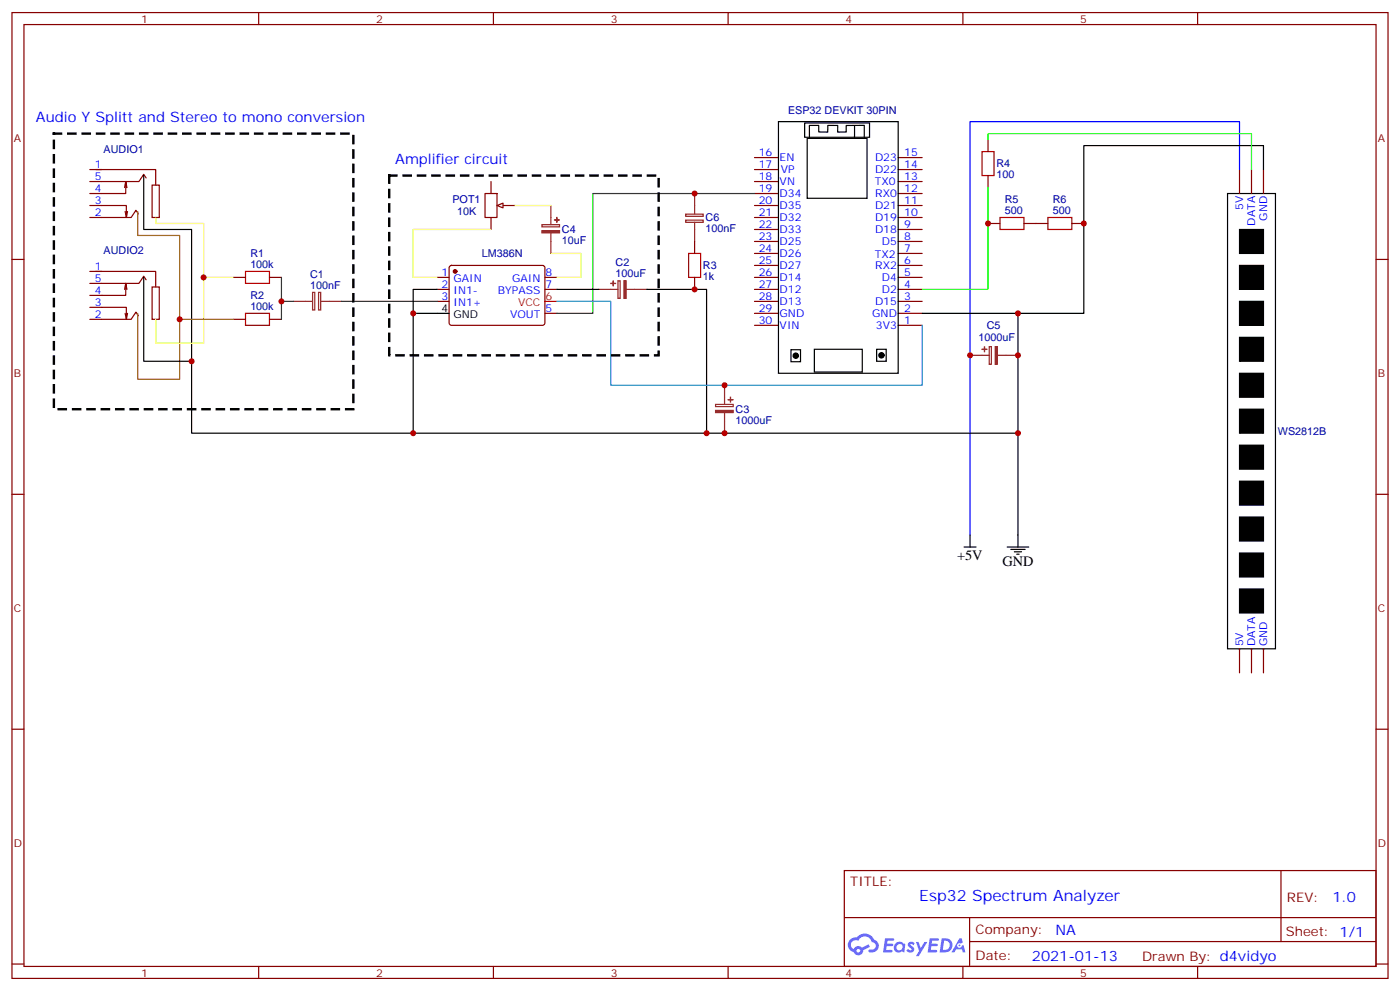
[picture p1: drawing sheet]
<svg xmlns="http://www.w3.org/2000/svg" width="412mm" height="292mm" viewBox="0 0 412 292" stroke-linecap="round" stroke-linejoin="round" font-family="sans-serif">
<g fill="none" stroke="#870000" stroke-width=".35">
<path d="M3.5 3.7h405.4v284.3h-405.4zM7.1 7.2h398.2v277.3h-398.2zM76.2 3.7v3.5M145.3 3.7v3.5M214.5 3.7v3.5M283.6 3.7v3.5M352.8 3.7v3.5M3.5 76.4h3.6M405.3 76.4h3.6M3.5 145.5h3.6M405.3 145.5h3.6M3.5 214.7h3.6"/>
<path d="M405.3 214.7h3.6M248.7 256.3h156.6v28.2h-156.6zM377.3 256.3v20.9M248.7 270.1h156.5M285.6 277.2h119.6M285.6 270.1v14.2M3.5 283.8h3.6M76.2 284.5v3.5M145.3 284.5v3.5M214.5 284.5v3.5M283.6 284.5v3.5M352.8 284.5v3.5"/>
<path d="M405.3 283.8h3.6"/>
</g>
<g fill="#5487ff">
<path d="M267.7 277.5a1.22 1.22 0 0 1 1.7 .2l-.4 .6a.47 .47 0 0 0-.3-.4 .47 .47 0 0 0-.5 .2l.1 .2a1.14 1.14 0 0 1 .8 1.8 1.14 1.14 0 0 1-1.9 0l-.2-.2 .5-.6 .7 .5a.29 .29 0 0 0 .3-.3 .29 .29 0 0 0-.2-.3 1.04 1.04 0 0 1-.6-1.7z"/>
<path d="M260.7 276.2h2.4l.3 .2-.2 .5-1.8 .1-.1 .8h1.5l.3 .4-.3 .4h-1.6l-.2 1.1h1.7l.2 .3-.2 .3-2.6 .1z"/>
<path d="M273.8 276.2h2.4l.3 .2-.1 .5-1.8 .1-.2 .8h1.6l.3 .4-.4 .4-1.6-.1-.1 1.1 1.7 .1 .2 .3-.2 .3-2.6 .1z"/>
<path d="M282.6 276.2h.7l.3 1.3-.6 .3a.69 .69 0 0 0-1 .3 .69 .69 0 0 0 .4 .9 .69 .69 0 0 0 .9-.6l.5-.2 .6 2.2h-.8l-.2-.9h-1.8l-.5 .9h-.8z"/>
<path d="M269.8 277.3h.8l.6 1.8 1.1-1.8h.9l-2.6 4.2h-.8l.9-1.5z"/>
<path d="M277.4 276.2l-.6 4.2h1.3a2.11 2.11 0 0 0 2.5-2.1 2.11 2.11 0 0 0-2.5-2.1zM278.1 277a1.39 1.39 0 0 1 1.7 1.4 1.39 1.39 0 0 1-1.8 1.2h-.3z"/>
<path d="M263.7 277.8a1.54 1.54 0 0 0-.1 2.2 1.54 1.54 0 0 0 2.2 .1l.6 .3 .3-2.3-.2-.3h-.4a1.49 1.49 0 0 0-2.4 0zM264 278.8a.94 .94 0 0 1 1.8 0 .94 .94 0 0 1-1.8 0z"/>
<path d="M250.4 276.6a2.18 2.18 0 0 0 1.1 3.7 1.44 1.44 0 0 0 1.6 .9 1.44 1.44 0 0 0 1.2-1.4l2-1.1-.5-.7-1.9 1a1.47 1.47 0 0 0-2.4 .4 1.39 1.39 0 0 1-.7-1.9 1.39 1.39 0 0 1 2-.5 2.12 2.12 0 0 1 2.2-1.3 2.12 2.12 0 0 1 1.9 1.7 1.14 1.14 0 0 1 1.1 1.4 1.14 1.14 0 0 1-1.7 .7 .43 .43 0 0 0-.5 .4 .43 .43 0 0 0 .4 .5 1.98 1.98 0 0 0 2.5-1.2 1.98 1.98 0 0 0-1.2-2.6 3.1 3.1 0 0 0-5.3-.6l-.9 .1zM252.3 279.9a.55 .55 0 0 1 1.1 0 .55 .55 0 0 1-1.1 0z"/>
<circle cx="282.6" cy="278.3" r=".26"/>
</g>
<g fill="none" stroke="#870000" stroke-width=".35">
<path d="M26.5 49.9h3.5M28.2 49.9h17.7v4.6M37 53.4l-.3 1.8M37.4 55.2l-.4-1.8v3.6h-10.5M43 52.4l-.7-1.1-1.4 2.1h-14.4M44.8 54.5h2.1v9.5h-2.1zM142.9 57h3.5v7h-3.5zM144.6 53.4v3.6M222.2 49.9h7.1M222.2 46.4h7.1M222.2 53.4h7.1M222.2 57h7.1"/>
<path d="M264.6 49.9h7M264.6 46.4h7M264.6 53.4h7M264.6 57h7M365.1 49.9v7.1M368.7 49.9v7.1M372.2 49.9v7.1M26.5 60.5h10.7v3.5l.4-1.7M26.5 79.9h3.5M28.2 79.9h17.7v4.6M36.9 62.3l.3 1.7M40.7 63l-.7-1.1-1.4 2.1h-12.1"/>
<path d="M132.5 78.3l.5-.2 27.1 .1 .4 .6-.1 16.5-.6 .5-27.1-.1-.4-.6v-16.3zM144.6 64v3.6M148.2 60.5h3.5M222.2 78.1h7.1M222.2 74.6h7.1M222.2 71.1h7.1M222.2 60.5h7.1M222.2 64h7.1M222.2 67.6h7.1M264.6 78.1h7M264.6 74.6h7M264.6 71.1h7"/>
<path d="M264.6 60.5h7M264.6 64h7M264.6 67.6h7M26.5 90.5h10.7v3.5l.4-1.7M36.9 92.3l.3 1.7M37 83.4l-.3 1.8M37.4 85.2l-.4-1.8v3.6h-10.5M40.7 93l-.7-1.1-1.4 2.1h-12.1M43 82.4l-.7-1.1-1.4 2.1h-14.4M44.8 84.5h2.1v9.5h-2.1zM68.8 81.7h3.5M68.8 94h3.5"/>
<path d="M79.4 81.7h3.5M79.4 94h3.5M128.8 88.7h3.5M128.8 85.2h3.5M128.8 81.7h3.5M160.5 92.3h3.5M160.5 85.2h3.5M160.5 81.7h3.5M222.2 95.8h7.1M222.2 92.3h7.1M222.2 88.7h7.1M222.2 85.2h7.1"/>
<path d="M222.2 81.7h7.1M264.6 95.8h7M264.6 92.3h7M264.6 88.7h7M264.6 85.2h7M264.6 81.7h7M365.1 191v7.1M368.7 191v7.1M372.2 191v7.1"/>
</g>
<g fill="none" stroke="#000" stroke-width=".35">
<path d="M229.3 35.8h35.3v74.1h-35.3zM237 36.2h19.1v4.2h-19.1zM251.7 37v3.6M42.3 51.7v15.9h14.1v38.8h-14.1v-24.7M237.8 40.7h17.6v17.7h-17.6zM238.4 40.4v-3.5h2.8v2h2.6v-2h3l-.1 2h2.6v-2h5.3v3.5M361.6 57h14.1v134h-14.1zM372.2 49.9v-7h-52.9v49.4h-19.4v68.7M132.3 92.3h-10.6v35.2h86.4M164 85.2h12.4M190.5 85.2h17.6v42.3h91.8M233 103h2.8v3.5h-2.8z"/>
<path d="M239.9 102.8h14.1v6.7h-14.1zM258.2 102.8h2.9v3.6h-2.9zM296.7 161h6.3M297.7 161.7h4.3M298.8 162.5h2.1M299.5 163.2h.7"/>
</g>
<g fill="#000" stroke="#000" stroke-width=".35">
<path d="M365.1 78.1h7.1v7.1h-7.1zM365.1 67.6h7.1v7h-7.1zM365.1 99.3h7.1v7.1h-7.1zM365.1 88.7h7.1v7.1h-7.1zM365.1 109.9h7.1v7h-7.1zM365.1 131.1h7.1v7h-7.1zM365.1 120.5h7.1v7h-7.1zM365.1 152.2h7.1v7.1h-7.1zM365.1 141.6h7.1v7.1h-7.1zM365.1 173.4h7.1v7h-7.1zM365.1 162.8h7.1v7.1h-7.1z"/>
<circle cx="234.4" cy="104.7" r=".78"/>
<circle cx="259.6" cy="104.6" r=".78"/>
</g>
<path d="M365.1 49.9v-14.1h-79.3v121.7" fill="none" stroke="#00f" stroke-width=".35"/>
<path d="M86.4 88.7h5.7M92.1 86.1h.6v5.2h-.6zM93.8 86.1h.7v5.2h-.7zM94.5 88.7h6M176.4 85.2h5.6M182 82.7h.7v5.1h-.7zM184.5 85.2h6M285.8 104.6h5.6M291.4 102.1h.6v5.1h-.6zM293.9 104.6h6" fill="none" stroke="#8c2424" stroke-width=".35"/>
<g fill="#8c2424" stroke="#8c2424" stroke-width=".35">
<path d="M293.2 102.1h.6v5.1h-.6z"/>
<path d="M290 102.1v1.4z"/>
<path d="M289.3 102.8l1.4 .1z"/>
<path d="M183.8 82.7h.6v5.1h-.6z"/>
<path d="M180.6 82.7l.1 1.4z"/>
<path d="M179.9 83.4l1.4 .1z"/>
</g>
<path d="M40.6 62.3v7h12.3v42.4h-12.3v-19.4M52.9 94h15.9" fill="none" stroke="#960" stroke-width=".35"/>
<path d="M45.9 64v1.8h14.1v35.3h-14.1v-7.1" fill="none" stroke="#ff0" stroke-width=".35"/>
<path d="M72.3 79.9h7.1v3.5h-7.1zM72.3 92.3h7.1v3.5h-7.1z" fill="none" stroke="#a10000" stroke-width=".35"/>
<path d="M60 81.7h8.8" fill="none" stroke="#cf0" stroke-width=".35"/>
<path d="M222.2 57h-47.6v35.3h-10.6M82.9 81.7v12.3M82.9 88.7h3.5M100.5 88.7h28.3" fill="none" stroke="#008700" stroke-width=".35"/>
<circle cx="134.1" cy="79.9" r=".53" fill="#870000" stroke="#870000" stroke-width=".35"/>
<path d="M160.5 88.7h3.5" fill="none" stroke="#f00" stroke-width=".35"/>
<path d="M146.4 60.5l1.8-.7v1.4z" fill="#f0f0f0" stroke="#870000" stroke-width=".35"/>
<path d="M204.6 57v6M159.6 66.1h5.2v.7h-5.2zM162.3 60.5v5.6M162.3 68.6v6M202 63h5.2v.7h-5.2zM202 64.8h5.2v.6h-5.2zM204.6 65.4v5.7M210.8 119.1h5.2v.6h-5.2zM213.4 113.4v5.7M213.4 121.5v6" fill="none" stroke="#8c2424" stroke-width=".35"/>
<g fill="#8c2424" stroke="#8c2424" stroke-width=".35">
<path d="M159.6 67.9h5.2v.6h-5.2z"/>
<path d="M163.3 64.7l1.4 .1z"/>
<path d="M164 64v1.4z"/>
<path d="M210.8 120.8h5.2v.7h-5.2z"/>
<path d="M214.5 117.7h1.4z"/>
<path d="M215.2 116.9v1.5z"/>
</g>
<path d="M144.6 67.6h-22.9v14.1h7.1M151.7 60.5h10.6M162.3 74.6h8.8v7.1h-7.1" fill="none" stroke="#cf0" stroke-width=".35"/>
<path d="M128.8 85.2h-7.1v7.1M271.6 92.3h28.3M56.4 106.4v21.1h65.3M285.8 157.5v3.5M284 161h3.5" fill="none" stroke="#000" stroke-width=".35"/>
<path d="M164 88.7h15.9v24.7h91.7v-17.6" fill="none" stroke="#09f" stroke-width=".35"/>
<path d="M289.3 44.6h3.5v7.1h-3.5zM202.8 74.6h3.6v7.1h-3.6zM294.6 64h7v3.6h-7zM308.7 64h7v3.6h-7z" fill="none" stroke="#a10000" stroke-width=".35"/>
<path d="M291 41.1v3.5M291 51.7v3.5M204.6 71.1v3.5M291 65.8h3.6M301.6 65.8h7.1M315.7 65.8h3.6M204.6 81.7v3.5" fill="none" stroke="#870000" stroke-width=".35"/>
<path d="M291 55.2v30h-19.4M291 41.1v-1.8h77.7v10.6" fill="none" stroke="#0f0" stroke-width=".35"/>
<path d="M15.9 39.3h88.2v81.2h-88.2zM114.7 51.7h79.3v52.9h-79.3z" fill="none" stroke="#000" stroke-width=".71" stroke-dasharray="2.1 2.1"/>
<g fill="#c00">
<circle cx="60" cy="81.7" r=".88"/>
<circle cx="52.9" cy="94" r=".88"/>
<circle cx="82.9" cy="88.7" r=".88"/>
<circle cx="285.8" cy="104.6" r=".88"/>
<circle cx="121.7" cy="92.3" r=".88"/>
<circle cx="208.1" cy="127.5" r=".88"/>
<circle cx="291" cy="65.8" r=".88"/>
<circle cx="299.9" cy="127.5" r=".88"/>
<circle cx="299.9" cy="92.3" r=".88"/>
<circle cx="299.9" cy="104.6" r=".88"/>
<circle cx="213.4" cy="113.4" r=".88"/>
<circle cx="213.4" cy="127.5" r=".88"/>
<circle cx="319.3" cy="65.8" r=".88"/>
<circle cx="56.4" cy="106.4" r=".88"/>
<circle cx="121.7" cy="127.5" r=".88"/>
<circle cx="204.6" cy="57" r=".88"/>
<circle cx="204.6" cy="85.2" r=".88"/>
</g>
<text font-size="4.6" fill="#00f" x="270.8" y="265.3">Esp32 Spectrum Analyzer</text>
<g font-size="4.2" fill="#00f">
<text x="10.6" y="35.8">Audio Y Splitt and Stereo to mono conversion</text>
<text x="116.4" y="48.2">Amplifier circuit</text>
<text x="392.5" y="265.6">1.0</text>
<text x="310.9" y="275.1">NA</text>
<text x="304" y="282.9">2021-01-13</text>
</g>
<g font-size="4.2">
<text x="281.9" y="164.9">+5V</text>
<text x="295.3" y="166.7">GND</text>
</g>
<g font-size="3.9" fill="#800">
<text x="250.5" y="260.9">TITLE:</text>
<text x="379.1" y="265.6">REV:</text>
<text x="287.4" y="275.1">Company:</text>
<text x="378.7" y="275.7">Sheet: 1/1</text>
<text x="287.4" y="282.8">Date:</text>
<text x="336.4" y="282.8">Drawn By: d4vidyo</text>
</g>
<g font-size="3.2" fill="#800">
<text x="41.6" y="6.7">1</text>
<text x="110.8" y="6.7">2</text>
<text x="179.9" y="6.7">3</text>
<text x="249.1" y="6.7">4</text>
<text x="318.2" y="6.7">5</text>
<text x="4.1" y="41.8">A</text>
<text x="405.9" y="41.8">A</text>
<text x="4.1" y="110.9">B</text>
<text x="405.9" y="110.9">B</text>
<text x="4.1" y="180.1">C</text>
<text x="405.9" y="180.1">C</text>
<text x="4.1" y="249.2">D</text>
<text x="405.9" y="249.2">D</text>
<text x="41.6" y="287.5">1</text>
<text x="110.8" y="287.5">2</text>
<text x="179.9" y="287.5">3</text>
<text x="249.1" y="287.5">4</text>
<text x="318.2" y="287.5">5</text>
</g>
<g font-size="3.2" fill="#000080">
<text x="232.1" y="33.5">ESP32 DEVKIT 30PIN</text>
<text x="30.5" y="44.9">AUDIO1</text>
<text x="293.5" y="52.5">100</text>
<text x="293.5" y="49.3">R4</text>
<text x="133.3" y="59.9">POT1</text>
<text x="296" y="59.7">R5</text>
<text x="310.1" y="59.7">R6</text>
<text x="134.6" y="63.4">10K</text>
<text x="207.9" y="65.2">C6</text>
<text x="296" y="63">500</text>
<text x="310.1" y="63">500</text>
<text x="165.5" y="71.9">10uF</text>
<text x="165.5" y="68.7">C4</text>
<text x="207.9" y="68.4">100nF</text>
<text x="30.5" y="74.9">AUDIO2</text>
<text x="73.7" y="75.7">R1</text>
<text x="141.9" y="75.8">LM386N</text>
<text x="73.7" y="78.8">100k</text>
<text x="91.4" y="81.8">C1</text>
<text x="181.3" y="81.6">100uF</text>
<text x="181.3" y="78.4">C2</text>
<text x="207.1" y="82.5">1k</text>
<text x="207.1" y="79.3">R3</text>
<text x="73.7" y="88">R2</text>
<text x="91.4" y="85">100nF</text>
<text x="73.7" y="91.2">100k</text>
<text x="288.2" y="100.4">1000uF</text>
<text x="290.7" y="96.9">C5</text>
<text x="216.7" y="124.8">1000uF</text>
<text x="216.7" y="121.6">C3</text>
<text x="376.4" y="128.1">WS2812B</text>
</g>
<g font-size="3.2" fill="#00f">
<text x="223.5" y="46">16</text>
<text x="229.7" y="47.4">EN</text>
<text x="257.8" y="47.4">D23</text>
<text x="266.3" y="46">15</text>
<text x="28" y="49.6">1</text>
<text x="28" y="53.1">5</text>
<text x="223.5" y="49.6">17</text>
<text x="223.5" y="53.1">18</text>
<text x="230" y="51">VP</text>
<text x="257.8" y="51">D22</text>
<text x="266.3" y="49.6">14</text>
<text x="266.3" y="53.1">13</text>
<text x="28" y="56.6">4</text>
<text x="223.5" y="56.6">19</text>
<text x="229.7" y="54.5">VN</text>
<text x="229.7" y="58">D34</text>
<text x="257.7" y="54.5">TX0</text>
<text x="257.8" y="58">RX0</text>
<text x="266.3" y="56.6">12</text>
<text x="28" y="60.1">3</text>
<text x="28" y="63.7">2</text>
<text x="223.5" y="60.1">20</text>
<text x="223.5" y="63.7">21</text>
<text x="229.7" y="61.6">D35</text>
<text x="229.7" y="65.1">D32</text>
<text x="257.8" y="65.1">D19</text>
<text x="257.8" y="61.6">D21</text>
<text x="266.3" y="63.7">10</text>
<text x="266.3" y="60.1">11</text>
<text x="366.2" y="61.9" transform="rotate(-90 366.2 61.9)">5V</text>
<text x="373.2" y="65" transform="rotate(-90 373.2 65)">GND</text>
<text x="223.5" y="67.2">22</text>
<text x="223.5" y="70.7">23</text>
<text x="229.7" y="68.6">D33</text>
<text x="257.8" y="68.6">D18</text>
<text x="266.3" y="70.7">8</text>
<text x="266.3" y="67.2">9</text>
<text x="369.7" y="66.4" transform="rotate(-90 369.7 66.4)">DATA</text>
<text x="223.5" y="74.3">24</text>
<text x="223.5" y="77.8">25</text>
<text x="229.7" y="72.1">D25</text>
<text x="229.7" y="75.7">D26</text>
<text x="257.7" y="76">TX2</text>
<text x="259.8" y="72.1">D5</text>
<text x="266.3" y="77.8">6</text>
<text x="266.3" y="74.3">7</text>
<text x="28" y="79.6">1</text>
<text x="28" y="83.1">5</text>
<text x="130.1" y="81.3">1</text>
<text x="133.6" y="83.1">GAIN</text>
<text x="150.9" y="83.1">GAIN</text>
<text x="160.7" y="81.3">8</text>
<text x="223.5" y="81.3">26</text>
<text x="229.7" y="79.2">D27</text>
<text x="229.7" y="82.7">D14</text>
<text x="257.8" y="79.2">RX2</text>
<text x="259.8" y="82.7">D4</text>
<text x="266.3" y="81.3">5</text>
<text x="28" y="86.6">4</text>
<text x="130.1" y="84.8">2</text>
<text x="130.1" y="88.4">3</text>
<text x="133.6" y="86.6">IN1-</text>
<text x="146.7" y="86.6">BYPASS</text>
<text x="160.7" y="84.8">7</text>
<text x="223.5" y="84.8">27</text>
<text x="223.5" y="88.4">28</text>
<text x="229.7" y="86.3">D12</text>
<text x="229.7" y="89.8">D13</text>
<text x="257.8" y="89.8">D15</text>
<text x="259.8" y="86.3">D2</text>
<text x="266.3" y="88.4">3</text>
<text x="266.3" y="84.8">4</text>
<text x="28" y="90.1">3</text>
<text x="28" y="93.7">2</text>
<text x="133.6" y="90.1">IN1+</text>
<text x="150.3" y="93.7">VOUT</text>
<text x="160.7" y="91.9">5</text>
<text x="223.5" y="91.9">29</text>
<text x="223.5" y="95.4">30</text>
<text x="229.7" y="93.3">GND</text>
<text x="256.9" y="93.3">GND</text>
<text x="266.3" y="95.4">1</text>
<text x="266.3" y="91.9">2</text>
<text x="229.7" y="96.8">VIN</text>
<text x="258" y="96.8">3V3</text>
<text x="366.2" y="190.3" transform="rotate(-90 366.2 190.3)">5V</text>
<text x="369.7" y="190.3" transform="rotate(-90 369.7 190.3)">DATA</text>
<text x="373.2" y="190.3" transform="rotate(-90 373.2 190.3)">GND</text>
</g>
<g font-size="3.2" fill="#f00">
<text x="160.7" y="88.4">6</text>
<text x="152.6" y="90.1">VCC</text>
</g>
<g font-size="3.2">
<text x="130.1" y="91.9">4</text>
<text x="133.6" y="93.7">GND</text>
</g>
</svg>
